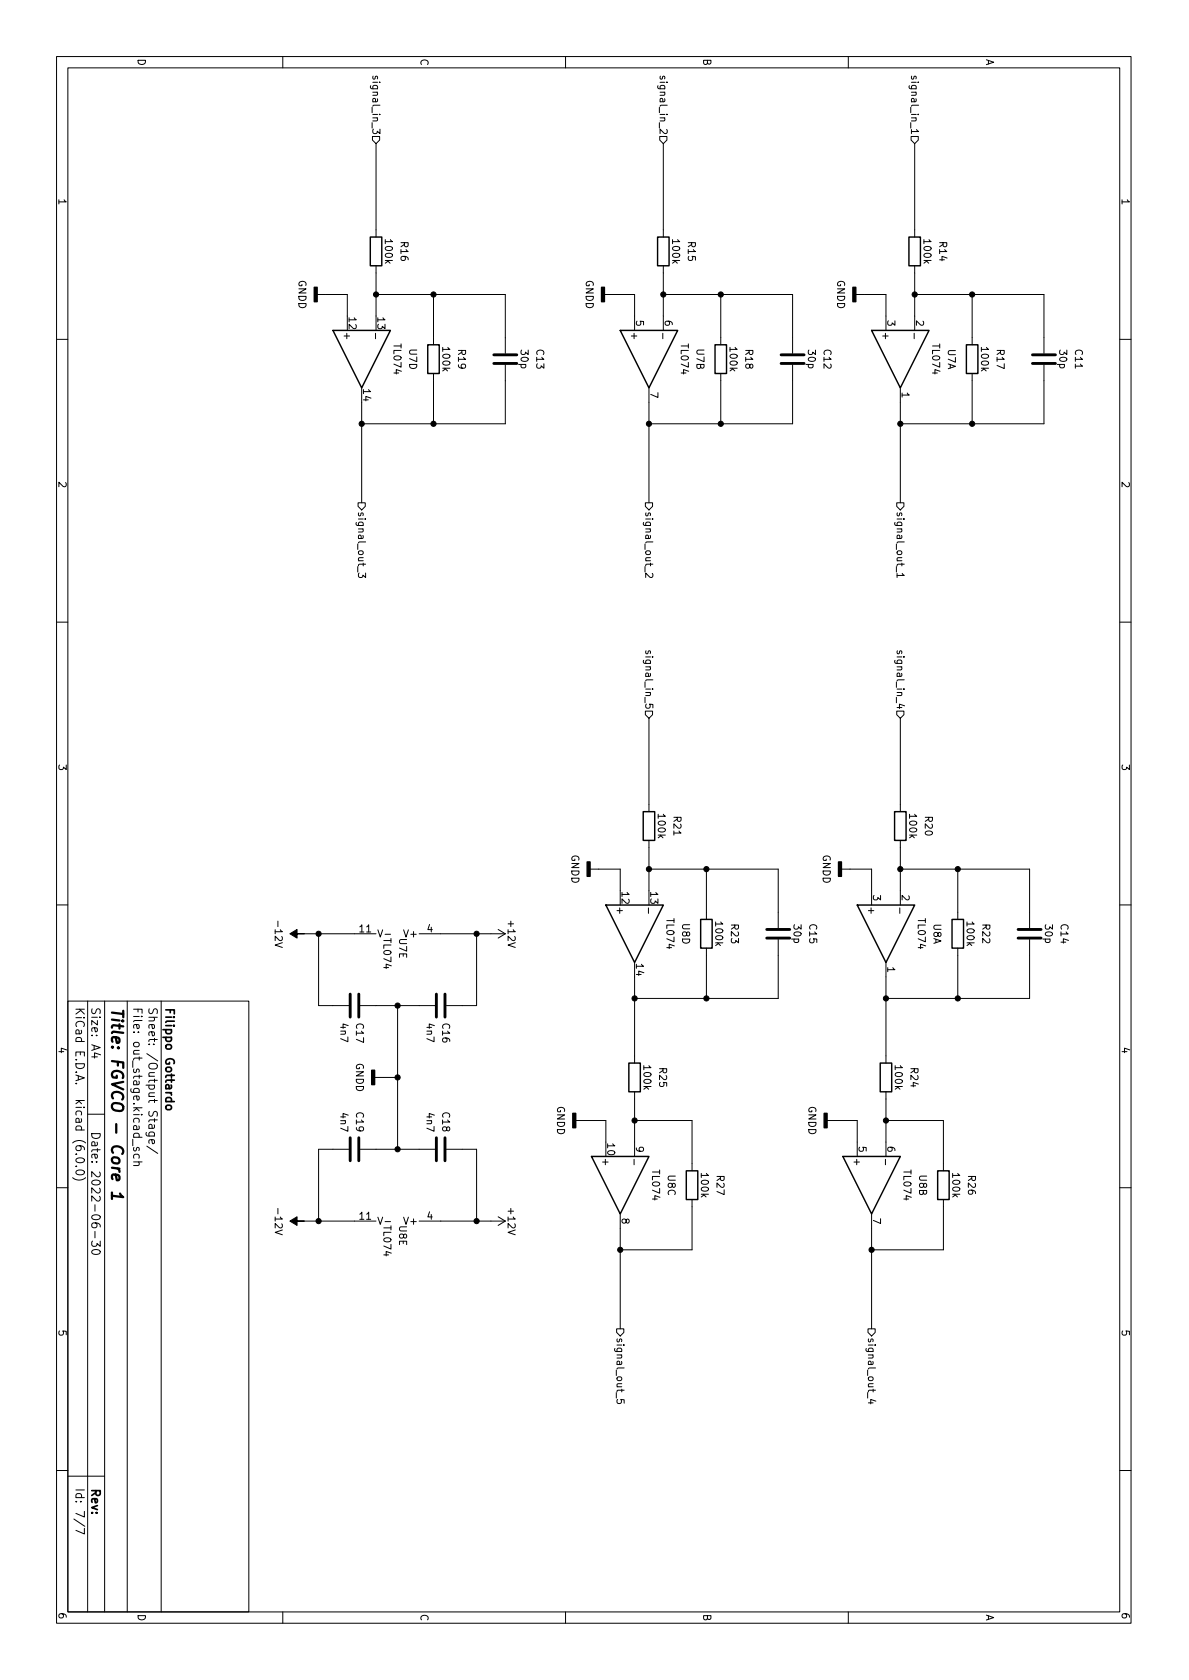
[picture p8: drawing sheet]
<svg xmlns="http://www.w3.org/2000/svg" width="210mm" height="297mm" viewBox="0 0 210 297" stroke-linecap="round" stroke-linejoin="round" font-family="sans-serif">
<g fill="none" stroke="#000" stroke-width=".18">
<path d="M10 10h190v277h-190zM12 12h186v273h-186zM50 10v2M66 13.5v.4h.3l.2-.4 .3 .1-.1 .3M100 10v2M116.8 13.5v.4h.3l.2-.4 .3 .1-.1 .3M150 10v2M161.2 13.5v.4h.3l.3-.4 .2 .1v.3M65.9 24.1h1.2v.7l-.6 .6-.6-.6zM66.5 25.4v16.5M116.7 24.1h1.2v.7l-.6 .6-.6-.6zM117.3 25.4v16.5"/>
<path d="M161.1 24.1h1.3v.7l-.7 .6-.6-.6zM161.2 22.9v.7M161.7 25.4v16.5M10 60h2M56.1 52.1h5.3v3.8M66.4 58.9v1M66.5 52.1h22.9v10.4M66.5 47v8.9M76.7 52.1v8.9M106.9 52.1h5.3v6.3M117.2 58.9v1M117.3 52.1h22.9v10.4"/>
<path d="M117.3 47v11.4M127.5 52.1v8.9M151.3 52.1h5.4v6.3M161.7 58.9v1M161.7 47v11.4M161.7 52.1h22.9v10.4M171.9 52.1v8.9M198 60h2M64 71.1v17.8M76.7 66v8.9M89.4 64.5v10.4h-25.4M114.8 68.6v20.3"/>
<path d="M127.5 66v8.9M140.2 64.5v10.4h-25.4M159.2 68.6v20.3M171.9 66v8.9M184.6 64.5v10.4h-25.4M63.3 88.9h1.3v.6l-.6 .7-.7-.7zM114.1 88.9h1.3v.6l-.6 .7-.7-.7zM158.6 88.9h1.2v.6l-.6 .7-.6-.7zM10 110h2M63.3 100.2v.9M63.5 101.3l-.1 .6 .2 .2 .4-.1 .2-.3 .5 .4v-.8M114.1 100.2v.9"/>
<path d="M114.2 115.1v.4h.3l.3-.4 .2 .1v.3M115.3 101.4l.2 .5-.4 .2-.9-.8v.8M158.5 100.2v.9M158.6 101.4v.7M158.7 115.1v.4h.3l.2-.4 .3 .1-.1 .3M159.5 101.4l.4 .3h-1.3M198 110h2M114.1 125.7h1.3v.7l-.6 .6-.7-.6zM114.8 127v16.5M158.6 125.7h1.2v.7l-.6 .6-.6-.6zM159.2 127v16.5M10 160h2"/>
<path d="M104.3 153.7h5.4v3.8M114.8 153.7h22.8v10.4M114.8 148.6v8.9M124.9 153.7v8.9M148.8 153.7h5.3v6.3M159.2 148.6v11.4M159.2 153.7h22.9v10.4M169.4 153.7v8.9M198 160h2M12 177h32v108h-32zM15.5 177v108M18.5 177v108"/>
<path d="M22.5 177v108M28.5 177v108M53.8 165.1h12.7M56.3 165.1v12.7h5.4M63.7 177.8h13.2M66.8 164.4l.4 1.3 .5-1.3M68.1 165.2h1M70.3 177.8v25.4M74.1 165.1h15.3M84.3 165.1v12.7h-5.4M88.1 164.3l1.3 .8M89.4 165.1l-1.3 .8"/>
<path d="M112.2 172.7v15.3M114.7 160.5v1M124.9 167.6v8.9M137.6 166.1v10.4h-25.4M156.7 170.2v17.8M159.1 160.5v1M169.4 167.6v8.9M182.1 166.1v10.4h-25.4M15.5 197h3M16.2 186.9h1M17.8 186.5l-1.1-.4v1M26.4 199.5l-.1-.5a.29 .29 0 0 1 .3-.2 .29 .29 0 0 1 .3 .2l.1 .5"/>
<path d="M27.2 198.9v.5l-.9 .1M66.2 190.5h4.1M101.8 198.1h5.3v3.8M112.2 198.1h10.2v8.9M112.2 193v11.5M146.3 198.1h5.3v6.4M156.7 198.1h10.1v8.9M156.7 193v11.5M10 210h2M12.9 208.2a1.72 1.72 0 0 0 2.2 0M13.4 204.1h.2M13.4 206.2h.2"/>
<path d="M13.5 204.9a1 1 0 0 1 1.4 .2 .81 .81 0 0 1-.6 .6 .81 .81 0 0 1-.8-.3zM13.5 207.1a1 1 0 0 1 1.4 .1 .81 .81 0 0 1-.6 .6 .81 .81 0 0 1-.8-.3zM16.4 219.4l-.2 .2v.5l.3 .3 .5-.1 .2-.4 .5 .5v-1M16.8 217.7v1.2M16.9 216.2l.3 .3-.1 .4-.2 .2-.6-.2-.1-.4 .2-.2a.99 .99 0 0 1 1.3 .3v.3M23.5 201.4v1.2M23.6 205.4h1.5M23.7 202.9v.5h.3l.2-.5h.1l.3 .2-.1 .3M23.7 204.8l-.1-.4 .3-.3h.4l.2 .1v.6M24.5 205.4l.1 .2-.1 .4-.9 .1M25.9 200.2l-.1 .4 .3 .3h1.2M26 202.6l1.9 1.3"/>
<path d="M26.4 200.9l-.1-.5 .3-.3h.4l.2 .2v.6M26.8 201.5l.2 .7 .2-.1 .1-.4-.2-.2-.7 .1v.5M53.8 215.9h12.7M61.7 203.2h-5.4v12.7M63.7 203.2h13.2M66.8 215.2l.4 1.3 .5-1.3M68.1 216h1M74.1 215.9h15.3M78.9 203.2h5.4v12.7M88.1 215.1l1.3 .8M89.4 215.9l-1.3 .8M109.7 214.6v20.3"/>
<path d="M112.1 205v.9M122.4 212.1v8.9h-12.7M154.1 214.6v20.3M156.6 205v.9M166.8 212.1v8.9h-12.7M198 210h2M16.4 221.1a.81 .81 0 0 1 1.3 .3 .94 .94 0 0 1-1.5 0zM109 234.9h1.3v.7l-.6 .6-.7-.6zM153.5 234.9h1.3v.7l-.7 .6-.6-.6zM10 260h2M109 246.2v1M109.2 247.4l-.1 .2 .1 .5 .4 .1 .2-.2 .1-.4-.1-.2 .6 .1v.6"/>
<path d="M153.4 246.2v1M153.6 248h.8M154.9 247.7l-.9-.3v.8M198 260h2M12 261h6.5M13.1 268.6l1.9 1.3M14.9 270.2v1l-1.5-.6M50 285v2M100 285v2M150 285v2"/>
</g>
<path d="M19.8 210.8v1.2M20.5 207.7l.2 1 .3-.1 .1-.5-.3-.4h-.9l-.1 .2 .1 .6M21.2 211l.6 .7-2-.3" fill="none" stroke="#000" stroke-width=".4"/>
<path d="M29.5 195.5h.7l.1 .2-.1 .4-.2 .1-.5-.1-.2-.2z" fill="none" stroke="#000" stroke-width=".3"/>
<g fill="none" stroke="#000" stroke-width=".51">
<path d="M87.3 64.3h4.1M87.3 62.7h4.1M138.1 64.3h4.1M138.1 62.7h4.1M182.6 64.3h4M182.6 62.7h4M61.9 175.8v4M63.4 175.8v4M77.2 175.8v4M78.7 175.8v4M135.6 165.9h4M135.6 164.3h4"/>
<path d="M180 165.9h4.1M180 164.3h4.1M61.9 201.2v4M63.4 201.2v4M77.2 201.2v4M78.7 201.2v4"/>
</g>
<g fill="none" stroke="#000" stroke-width=".25">
<path d="M58.9 58.4h10.1l-5 10.2zM65.5 41.9h2v5.1h-2zM109.7 58.4h10.1l-5 10.2zM116.3 41.9h2v5.1h-2zM154.1 58.4h10.2l-5.1 10.2zM160.7 41.9h2.1v5.1h-2.1zM75.6 61h2.1v5h-2.1zM126.4 61h2.1v5h-2.1zM170.9 61h2v5h-2zM113.7 143.5h2.1v5.1h-2.1zM158.2 143.5h2v5.1h-2zM107.1 160h10.2l-5.1 10.2z"/>
<path d="M123.9 162.6h2v5h-2zM151.6 160h10.1l-5 10.2zM168.4 162.6h2v5h-2zM111.2 188h2v5h-2zM155.7 188h2v5h-2zM104.6 204.5h10.2l-5.1 10.1zM121.4 207h2v5.1h-2zM149 204.5h10.2l-5.1 10.1zM165.8 207h2v5.1h-2z"/>
</g>
<path d="M55.6 50.8h.5v2.5h-.5zM106.4 50.8h.5v2.5h-.5zM150.8 50.8h.5v2.5h-.5zM103.8 152.4h.5v2.5h-.5zM148.3 152.4h.5v2.5h-.5zM65.7 189.2h.5v2.6h-.5zM101.3 196.8h.5v2.6h-.5zM145.7 196.8h.6v2.6h-.6z" fill="#000" stroke="#000" stroke-width=".25"/>
<g fill="#000" stroke="#000" stroke-width=".18">
<path d="M51.3 165.1l1.2-.8v.8h1.3h-1.3v.8zM51.3 215.9l1.2-.8v.8h1.3h-1.3v.8z"/>
<circle cx="66.5" cy="52.1" r=".46"/>
<circle cx="76.7" cy="52.1" r=".46"/>
<circle cx="117.3" cy="52.1" r=".46"/>
<circle cx="127.5" cy="52.1" r=".46"/>
<circle cx="161.7" cy="52.1" r=".46"/>
<circle cx="171.9" cy="52.1" r=".46"/>
<circle cx="64" cy="74.9" r=".46"/>
<circle cx="76.7" cy="74.9" r=".46"/>
<circle cx="114.8" cy="74.9" r=".46"/>
<circle cx="127.5" cy="74.9" r=".46"/>
<circle cx="159.2" cy="74.9" r=".46"/>
<circle cx="171.9" cy="74.9" r=".46"/>
<circle cx="114.8" cy="153.7" r=".46"/>
<circle cx="124.9" cy="153.7" r=".46"/>
<circle cx="159.2" cy="153.7" r=".46"/>
<circle cx="169.4" cy="153.7" r=".46"/>
<circle cx="56.3" cy="165.1" r=".46"/>
<circle cx="70.3" cy="177.8" r=".46"/>
<circle cx="84.3" cy="165.1" r=".46"/>
<circle cx="112.2" cy="176.5" r=".46"/>
<circle cx="124.9" cy="176.5" r=".46"/>
<circle cx="156.7" cy="176.5" r=".46"/>
<circle cx="169.4" cy="176.5" r=".46"/>
<circle cx="70.3" cy="190.5" r=".46"/>
<circle cx="112.2" cy="198.1" r=".46"/>
<circle cx="156.7" cy="198.1" r=".46"/>
<circle cx="56.3" cy="215.9" r=".46"/>
<circle cx="70.3" cy="203.2" r=".46"/>
<circle cx="84.3" cy="215.9" r=".46"/>
<circle cx="109.7" cy="221" r=".46"/>
<circle cx="154.1" cy="221" r=".46"/>
</g>
<text font-size="2.8" x="19.7" y="178" transform="rotate(90 19.7 178)">Title: FGVCO - Core 1</text>
<g font-size="2.1">
<text x="13.4" y="178" transform="rotate(90 13.4 178)">KiCad E.D.A. kicad (6.0.0)</text>
<text x="16.2" y="178" transform="rotate(90 16.2 178)">Size: A4</text>
<text x="23.5" y="178" transform="rotate(90 23.5 178)">File: out_stage.kicad_sch</text>
<text x="26.2" y="178" transform="rotate(90 26.2 178)">Sheet: /Output Stage/</text>
<text x="29.2" y="178" transform="rotate(90 29.2 178)">Filippo Gottardo</text>
<text x="16.2" y="200" transform="rotate(90 16.2 200)">Date: 2022-06-30</text>
<text x="13.4" y="263" transform="rotate(90 13.4 263)">Id: 7/7</text>
<text x="16.2" y="263" transform="rotate(90 16.2 263)">Rev:</text>
</g>
<g font-size="1.8">
<text x="24.4" y="10.3" transform="rotate(90 24.4 10.3)">D</text>
<text x="74.4" y="10.3" transform="rotate(90 74.4 10.3)">C</text>
<text x="124.4" y="10.3" transform="rotate(90 124.4 10.3)">B</text>
<text x="174.4" y="10.3" transform="rotate(90 174.4 10.3)">A</text>
<text x="65.9" y="14.3" transform="rotate(90 65.9 14.3)">signal_in_3</text>
<text x="116.7" y="14.3" transform="rotate(90 116.7 14.3)">signal_in_2</text>
<text x="161.1" y="14.3" transform="rotate(90 161.1 14.3)">signal_in_1</text>
<text x="10.3" y="35" transform="rotate(90 10.3 35)">1</text>
<text x="198.4" y="35" transform="rotate(90 198.4 35)">1</text>
<text x="68.1" y="42.5" transform="rotate(90 68.1 42.5)">100k</text>
<text x="70.8" y="42.8" transform="rotate(90 70.8 42.8)">R16</text>
<text x="118.9" y="42.5" transform="rotate(90 118.9 42.5)">100k</text>
<text x="121.6" y="42.8" transform="rotate(90 121.6 42.8)">R15</text>
<text x="163.3" y="42.5" transform="rotate(90 163.3 42.5)">100k</text>
<text x="166.1" y="42.8" transform="rotate(90 166.1 42.8)">R14</text>
<text x="52.8" y="49.5" transform="rotate(90 52.8 49.5)">GNDD</text>
<text x="103.6" y="49.5" transform="rotate(90 103.6 49.5)">GNDD</text>
<text x="148" y="49.5" transform="rotate(90 148 49.5)">GNDD</text>
<text x="60.8" y="58.5" transform="rotate(90 60.8 58.5)">+</text>
<text x="61.7" y="56.2" transform="rotate(90 61.7 56.2)">12</text>
<text x="66.8" y="56.2" transform="rotate(90 66.8 56.2)">13</text>
<text x="111.6" y="58.5" transform="rotate(90 111.6 58.5)">+</text>
<text x="112.5" y="56.7" transform="rotate(90 112.5 56.7)">5</text>
<text x="117.6" y="56.7" transform="rotate(90 117.6 56.7)">6</text>
<text x="156" y="58.5" transform="rotate(90 156 58.5)">+</text>
<text x="156.9" y="56.7" transform="rotate(90 156.9 56.7)">3</text>
<text x="162" y="56.7" transform="rotate(90 162 56.7)">2</text>
<text x="69.6" y="60.9" transform="rotate(90 69.6 60.9)">TL074</text>
<text x="72.4" y="61.7" transform="rotate(90 72.4 61.7)">U7D</text>
<text x="78.2" y="61.5" transform="rotate(90 78.2 61.5)">100k</text>
<text x="81" y="61.9" transform="rotate(90 81 61.9)">R19</text>
<text x="92.1" y="62" transform="rotate(90 92.1 62)">30p</text>
<text x="94.8" y="61.9" transform="rotate(90 94.8 61.9)">C13</text>
<text x="120.4" y="60.9" transform="rotate(90 120.4 60.9)">TL074</text>
<text x="123.2" y="61.7" transform="rotate(90 123.2 61.7)">U7B</text>
<text x="129" y="61.5" transform="rotate(90 129 61.5)">100k</text>
<text x="131.8" y="61.9" transform="rotate(90 131.8 61.9)">R18</text>
<text x="142.9" y="62" transform="rotate(90 142.9 62)">30p</text>
<text x="145.6" y="61.9" transform="rotate(90 145.6 61.9)">C12</text>
<text x="164.8" y="60.9" transform="rotate(90 164.8 60.9)">TL074</text>
<text x="167.6" y="61.7" transform="rotate(90 167.6 61.7)">U7A</text>
<text x="173.5" y="61.5" transform="rotate(90 173.5 61.5)">100k</text>
<text x="176.3" y="61.9" transform="rotate(90 176.3 61.9)">R17</text>
<text x="187.3" y="62" transform="rotate(90 187.3 62)">30p</text>
<text x="190.1" y="61.9" transform="rotate(90 190.1 61.9)">C11</text>
<text x="64.2" y="68.9" transform="rotate(90 64.2 68.9)">14</text>
<text x="115" y="69.4" transform="rotate(90 115 69.4)">7</text>
<text x="159.5" y="69.4" transform="rotate(90 159.5 69.4)">1</text>
<text x="10.3" y="85" transform="rotate(90 10.3 85)">2</text>
<text x="198.4" y="85" transform="rotate(90 198.4 85)">2</text>
<text x="63.3" y="90.4" transform="rotate(90 63.3 90.4)">signal_out_3</text>
<text x="114.1" y="90.4" transform="rotate(90 114.1 90.4)">signal_out_2</text>
<text x="158.6" y="90.4" transform="rotate(90 158.6 90.4)">signal_out_1</text>
<text x="114.1" y="115.9" transform="rotate(90 114.1 115.9)">signal_in_5</text>
<text x="158.6" y="115.9" transform="rotate(90 158.6 115.9)">signal_in_4</text>
<text x="10.3" y="135" transform="rotate(90 10.3 135)">3</text>
<text x="198.4" y="135" transform="rotate(90 198.4 135)">3</text>
<text x="116.3" y="144.1" transform="rotate(90 116.3 144.1)">100k</text>
<text x="119.1" y="144.4" transform="rotate(90 119.1 144.4)">R21</text>
<text x="160.8" y="144.1" transform="rotate(90 160.8 144.1)">100k</text>
<text x="163.6" y="144.4" transform="rotate(90 163.6 144.4)">R20</text>
<text x="101.1" y="151.1" transform="rotate(90 101.1 151.1)">GNDD</text>
<text x="145.5" y="151.1" transform="rotate(90 145.5 151.1)">GNDD</text>
<text x="109" y="160.1" transform="rotate(90 109 160.1)">+</text>
<text x="109.9" y="157.8" transform="rotate(90 109.9 157.8)">12</text>
<text x="115" y="157.8" transform="rotate(90 115 157.8)">13</text>
<text x="153.5" y="160.1" transform="rotate(90 153.5 160.1)">+</text>
<text x="154.4" y="158.3" transform="rotate(90 154.4 158.3)">3</text>
<text x="159.5" y="158.3" transform="rotate(90 159.5 158.3)">2</text>
<text x="48.6" y="163.2" transform="rotate(90 48.6 163.2)">-12V</text>
<text x="63.6" y="164.8">11</text>
<text x="67.8" y="166.1" transform="rotate(90 67.8 166.1)">TL074</text>
<text x="70.6" y="165.9" transform="rotate(90 70.6 165.9)">U7E</text>
<text x="71.8" y="165.7">V+</text>
<text x="75.5" y="164.8">4</text>
<text x="89.8" y="163" transform="rotate(90 89.8 163)">+12V</text>
<text x="117.9" y="162.5" transform="rotate(90 117.9 162.5)">TL074</text>
<text x="120.6" y="163.3" transform="rotate(90 120.6 163.3)">U8D</text>
<text x="126.5" y="163.1" transform="rotate(90 126.5 163.1)">100k</text>
<text x="129.3" y="163.5" transform="rotate(90 129.3 163.5)">R23</text>
<text x="140.3" y="163.6" transform="rotate(90 140.3 163.6)">30p</text>
<text x="143.1" y="163.5" transform="rotate(90 143.1 163.5)">C15</text>
<text x="162.3" y="162.5" transform="rotate(90 162.3 162.5)">TL074</text>
<text x="165.1" y="163.3" transform="rotate(90 165.1 163.3)">U8A</text>
<text x="170.9" y="163.1" transform="rotate(90 170.9 163.1)">100k</text>
<text x="173.7" y="163.5" transform="rotate(90 173.7 163.5)">R22</text>
<text x="184.8" y="163.6" transform="rotate(90 184.8 163.6)">30p</text>
<text x="187.6" y="163.5" transform="rotate(90 187.6 163.5)">C14</text>
<text x="112.5" y="170.5" transform="rotate(90 112.5 170.5)">14</text>
<text x="156.9" y="171" transform="rotate(90 156.9 171)">1</text>
<text x="10.3" y="185" transform="rotate(90 10.3 185)">4</text>
<text x="60.2" y="181.1" transform="rotate(90 60.2 181.1)">4n7</text>
<text x="63" y="181" transform="rotate(90 63 181)">C17</text>
<text x="75.4" y="181.1" transform="rotate(90 75.4 181.1)">4n7</text>
<text x="78.2" y="181" transform="rotate(90 78.2 181)">C16</text>
<text x="198.4" y="185" transform="rotate(90 198.4 185)">4</text>
<text x="63" y="187.9" transform="rotate(90 63 187.9)">GNDD</text>
<text x="113.8" y="188.5" transform="rotate(90 113.8 188.5)">100k</text>
<text x="116.6" y="188.9" transform="rotate(90 116.6 188.9)">R25</text>
<text x="158.2" y="188.5" transform="rotate(90 158.2 188.5)">100k</text>
<text x="161" y="188.9" transform="rotate(90 161 188.9)">R24</text>
<text x="60.2" y="196.9" transform="rotate(90 60.2 196.9)">4n7</text>
<text x="63" y="196.7" transform="rotate(90 63 196.7)">C19</text>
<text x="75.4" y="196.9" transform="rotate(90 75.4 196.9)">4n7</text>
<text x="78.2" y="196.7" transform="rotate(90 78.2 196.7)">C18</text>
<text x="98.5" y="195.5" transform="rotate(90 98.5 195.5)">GNDD</text>
<text x="143" y="195.5" transform="rotate(90 143 195.5)">GNDD</text>
<text x="107.4" y="202.2" transform="rotate(90 107.4 202.2)">10</text>
<text x="112.5" y="202.7" transform="rotate(90 112.5 202.7)">9</text>
<text x="151.8" y="202.7" transform="rotate(90 151.8 202.7)">5</text>
<text x="156.9" y="202.7" transform="rotate(90 156.9 202.7)">6</text>
<text x="106.5" y="204.6" transform="rotate(90 106.5 204.6)">+</text>
<text x="115.3" y="207" transform="rotate(90 115.3 207)">TL074</text>
<text x="118.1" y="207.8" transform="rotate(90 118.1 207.8)">U8C</text>
<text x="123.9" y="207.6" transform="rotate(90 123.9 207.6)">100k</text>
<text x="126.7" y="207.9" transform="rotate(90 126.7 207.9)">R27</text>
<text x="151" y="204.6" transform="rotate(90 151 204.6)">+</text>
<text x="159.8" y="207" transform="rotate(90 159.8 207)">TL074</text>
<text x="162.5" y="207.8" transform="rotate(90 162.5 207.8)">U8B</text>
<text x="168.4" y="207.6" transform="rotate(90 168.4 207.6)">100k</text>
<text x="171.2" y="207.9" transform="rotate(90 171.2 207.9)">R26</text>
<text x="48.6" y="214" transform="rotate(90 48.6 214)">-12V</text>
<text x="63.6" y="215.6">11</text>
<text x="75.5" y="215.6">4</text>
<text x="89.8" y="213.8" transform="rotate(90 89.8 213.8)">+12V</text>
<text x="109.9" y="215.4" transform="rotate(90 109.9 215.4)">8</text>
<text x="154.4" y="215.4" transform="rotate(90 154.4 215.4)">7</text>
<text x="67.8" y="216.9" transform="rotate(90 67.8 216.9)">TL074</text>
<text x="70.6" y="216.7" transform="rotate(90 70.6 216.7)">U8E</text>
<text x="71.8" y="216.5">V+</text>
<text x="10.3" y="235" transform="rotate(90 10.3 235)">5</text>
<text x="109" y="236.4" transform="rotate(90 109 236.4)">signal_out_5</text>
<text x="153.5" y="236.4" transform="rotate(90 153.5 236.4)">signal_out_4</text>
<text x="198.4" y="235" transform="rotate(90 198.4 235)">5</text>
<text x="10.3" y="285" transform="rotate(90 10.3 285)">6</text>
<text x="24.4" y="285.3" transform="rotate(90 24.4 285.3)">D</text>
<text x="74.4" y="285.3" transform="rotate(90 74.4 285.3)">C</text>
<text x="124.4" y="285.3" transform="rotate(90 124.4 285.3)">B</text>
<text x="174.4" y="285.3" transform="rotate(90 174.4 285.3)">A</text>
<text x="198.4" y="285" transform="rotate(90 198.4 285)">6</text>
</g>
</svg>
